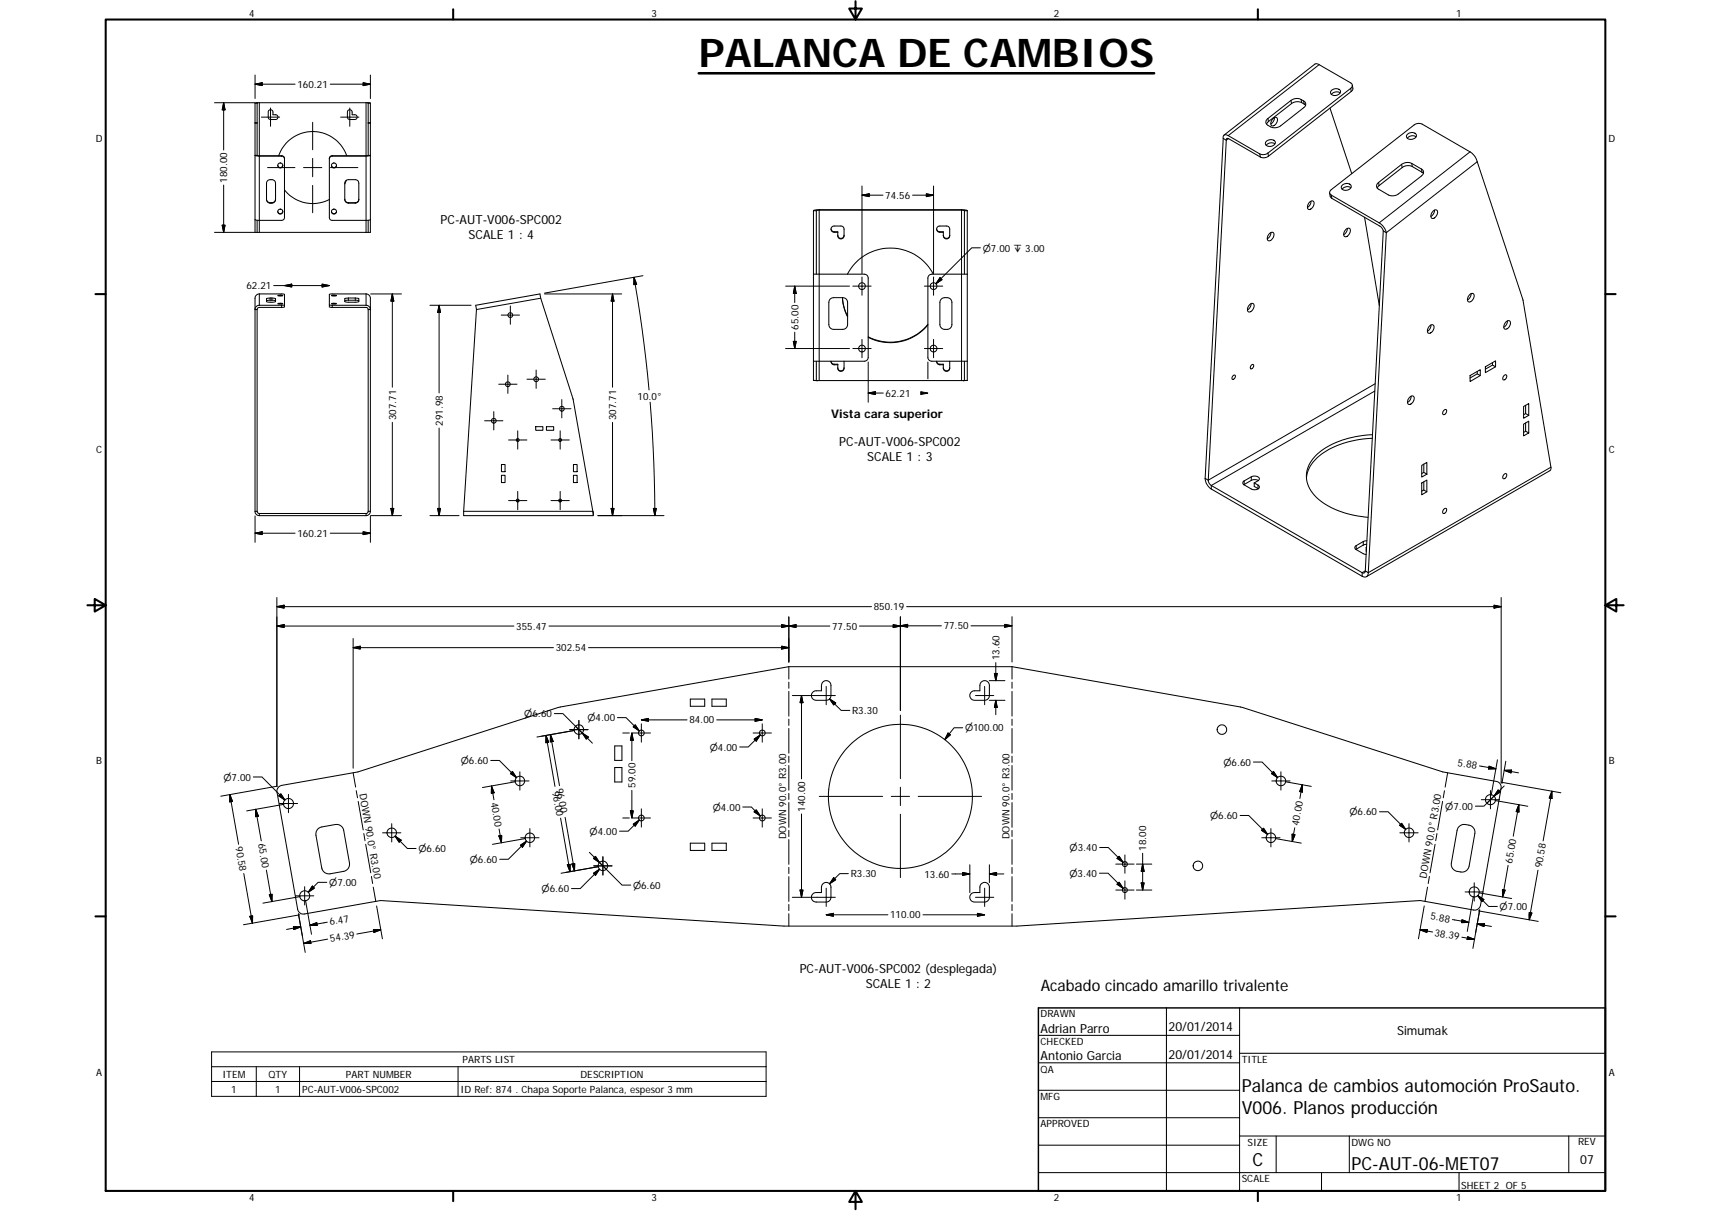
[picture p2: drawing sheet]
<svg xmlns="http://www.w3.org/2000/svg" width="594mm" height="420mm" viewBox="0 0 594 420" stroke-linecap="round" stroke-linejoin="round" font-family="sans-serif">
<g fill="none" stroke="#000" stroke-width=".36">
<path d="M88.6 35.8h.7M88.6 35.8v44.8h.7M89.3 35.8v18.1M89.5 35.6h38.1M89.5 35.6l-.9 .2M89.5 35.6l-.2 .2M93.3 38.3a.83 .83 0 0 1 1-.2 .83 .83 0 0 1 .5 .8v.9h.9a.83 .83 0 0 1 .8 .8 .83 .83 0 0 1-.8 .9l-2.4-.3-.2-.6zM120.9 38.3a.82 .82 0 0 1 .9-.2 .82 .82 0 0 1 .5 .8v.9h.9a.83 .83 0 0 1 .8 .8 .83 .83 0 0 1-.8 .9l-2.3-.3-.3-.6v-1.9zM127.6 35.6l1 .2M127.6 35.6l.2 .2M127.8 35.8h.8M127.8 35.8v18.1"/>
<path d="M128.6 35.8v44.8h-.8M453.3 36.5l-.5-.4a3.6 3.6 0 0 0-3.5-.6l-8.9 6.7-.6 .9M461.8 37.5l7.5 22.8M462.4 31.3a1.78 1.78 0 0 1 3 .7 1.92 1.92 0 0 1-1.6 1.1 1.92 1.92 0 0 1-1.8-.9zM465.3 32.3a2.23 2.23 0 0 0-3 .5M469.5 29.5l.2 1.3-.3 .8-29 22.6a2.73 2.73 0 0 1-2.8 .3l-11-6.3a.5 .5 0 0 0-.6-.2 .5 .5 0 0 0-.2 .6M89.3 53.9h-.7l1.1 .3h8.3l.6 .3 .2 .6M89.3 53.9l8.5 .1a.97 .97 0 0 1 1 1.1M96.4 57.3a.88 .88 0 0 0 .9 .8 .88 .88 0 0 0 .9-.8M96.7 54a12.5 12.5 0 0 1 11.9-8.4 12.5 12.5 0 0 1 11.8 8.4M98.8 55.1v20.4l-.2 .6-.8 .4h-8.1l-1.1-.3M114.4 55.1v20.4l.1 .6 .9 .4h12l1.2-.3"/>
<path d="M114.7 54.2l.7-.2 13.2-.1-1.2 .3h-12l-.7 .2-.3 .7zM115.1 57.3a.87 .87 0 0 0 .9 .8 .87 .87 0 0 0 .8-.8M424.7 48l-6.3 118M424.7 48l1.1 .6M425 46.9l31.7-24.7 1.1 .1 11.2 6.4a1.08 1.08 0 0 1 0 1.9l-28.8 22.5a2.85 2.85 0 0 1-2.8 .3l-10.9-6.3a1 1 0 0 0-1.3-.3 1 1 0 0 0-.5 1.2M425.8 48.6l-6.3 118M439.7 49a1.78 1.78 0 0 1 3.1 .6 1.94 1.94 0 0 1-3.5 .2zM440 41.3l8.2-6.5a3.4 3.4 0 0 1 3.6-.3l.8 .5a1.3 1.3 0 0 1 .8 1.2 1.3 1.3 0 0 1-.8 1.2l-8.2 6.4a3.5 3.5 0 0 1-3.3 .2l-.8-.5a1.3 1.3 0 0 1-.3-2.2zM441.8 41.3a.93 .93 0 0 1 1.4-.6 .93 .93 0 0 1 .3 1.4 1.41 1.41 0 0 1-2.2 1.3 2.22 2.22 0 0 1 .5-2.1zM442.5 40.8l-.3 1.3-.9 .9M442.7 49.9a2.34 2.34 0 0 0-3.1 .5M488.7 46.6a1.79 1.79 0 0 1 3.1 .6 1.94 1.94 0 0 1-1.7 1.2 1.94 1.94 0 0 1-1.8-1z"/>
<path d="M491.7 47.5a2.21 2.21 0 0 0-3.1 .5M89.3 76.4v4.2M92.9 62.7a1.64 1.64 0 0 1 2.8 .9v5.6a1.6 1.6 0 0 1-1.6 1.3 1.6 1.6 0 0 1-1.6-1.3v-5.6zM95.7 69.1a1.6 1.6 0 0 1-1.6 1.3 1.6 1.6 0 0 1-1.6-1.3M96.4 73.3a.88 .88 0 0 0 .9 .8 .88 .88 0 0 0 .9-.8M98.8 65.9a12.5 12.5 0 0 0 15.6 3.3M115.1 73.3a.87 .87 0 0 0 .9 .8 .87 .87 0 0 0 .8-.8M119.7 69.1a1.26 1.26 0 0 0 1.3 1.2h2.4a1.23 1.23 0 0 0 1.2-1.2M120.1 62.7l.6-.3 2.7-.1a1.19 1.19 0 0 1 1.2 1.3v5.6a1.23 1.23 0 0 1-1.2 1.3h-2.4a1.26 1.26 0 0 1-1.3-1.3v-5.6zM120.3 62.5l-.6 1.3M127.8 76.4v4.2M282.4 73.1l2-.4h49.5l1.9 .4"/>
<path d="M282.4 73.1v58.9h1M282.4 73.1h1M283.4 73.1l1-.2h49.7l.7 .2M283.4 73.1v22M288.5 79.4l.7 .9 1.7 .1v1.4a1.09 1.09 0 0 0 1.1 1.1 1.09 1.09 0 0 0 1.1-1.1l-.1-2.6-.3-.6-3.1-.2a1.08 1.08 0 0 0-1.1 1.1 1.08 1.08 0 0 0 1.1 1.1h1.3M325.2 79.4l.7 .9 1.6 .1v1.4a1.11 1.11 0 0 0 1.1 1.1 1.11 1.11 0 0 0 1.1-1.1v-2.6l-.4-.6-3-.2a1.08 1.08 0 0 0-1.1 1.1 1.08 1.08 0 0 0 1.1 1.1h1.2M334.8 73.1v22M334.8 73.1h1M335.8 73.1v58.9h-1M454.8 70.1a.88 .88 0 0 1 1.2-.3 .88 .88 0 0 1 .2 1.3 1.39 1.39 0 0 1-2.2 1.3 2.2 2.2 0 0 1 .8-2.3zM455.2 69.8l-.3 1.3-.9 .9M461.7 67l.5 1.7 17.1 9.8 1 1.6"/>
<path d="M466.1 64.2a1.78 1.78 0 0 1 3.1 .7 1.93 1.93 0 0 1-1.7 1.1 1.93 1.93 0 0 1-1.8-.9zM467.4 79.5a.88 .88 0 0 1 1.3-.2 .88 .88 0 0 1 .1 1.3 1.35 1.35 0 0 1-.7 1.3 1.35 1.35 0 0 1-1.4-.1 2.13 2.13 0 0 1 .7-2.3zM467.8 79.2l-.3 1.3-1 .9M469 65.2a2.18 2.18 0 0 0-3 .5M473.8 75.4l5.1 30.6M478.4 63.5l8.5-6.6a3.4 3.4 0 0 1 3.3-.2l3.3 2a1.32 1.32 0 0 1 .8 1.1 1.32 1.32 0 0 1-.7 1.2l-8.3 6.5a3.4 3.4 0 0 1-3.2 .1l-3.4-1.9a1.29 1.29 0 0 1-.3-2.2zM494.2 60.2l-3.8-2.4-.9-.3a3.4 3.4 0 0 0-2.7 .6l-8 6.3-.6 .9M497.7 73.2a.88 .88 0 0 1 1.2-.2 .88 .88 0 0 1 .1 1.3 1.6 1.6 0 0 1-2 1.3 2.06 2.06 0 0 1 .7-2.4zM498.1 72.9l-.2 1-1.1 1.2M89.3 80.6h38.5M282.4 95.1h17.7a1.37 1.37 0 0 1 1.3 1.4v27.5a1.34 1.34 0 0 1-1.3 1.3h-17.7M290.9 81.6a1.09 1.09 0 0 0 1.1 1.1 1.09 1.09 0 0 0 1.1-1.1"/>
<path d="M294.2 95.1a16.8 16.8 0 0 1 29.9 0M327.5 81.6a1.11 1.11 0 0 0 1.1 1.1 1.11 1.11 0 0 0 1.1-1.1M335.8 95.1h-12.3a1.37 1.37 0 0 0-1.3 1.4v27.5a1.34 1.34 0 0 0 1.3 1.3h12.3M440.6 81.2a.92 .92 0 0 1 1.4-.6 .92 .92 0 0 1 .2 1.4 1.39 1.39 0 0 1-2.1 1.2 2.15 2.15 0 0 1 .5-2zM441.3 80.7l-.4 1.2-.9 1M480.3 80.1l-6.3 118M480.3 80.1l1 .6M481.3 80.7l-.6-1.6-1.6-1.6-16.8-9.8a1.06 1.06 0 0 1-.7-.9 1.06 1.06 0 0 1 .6-1l28.8-22.4a2.82 2.82 0 0 1 2.8-.3l16.9 9.8 1.1 1 .9 1.6 16.1 48.5 9.7 58.5-.3 .8-63.7 36.8M481.3 80.7l-6.2 118M89 106.4l1-.5 8.8-.2v.8l-.4 .1-8.4 .1-.5 .2-.2 .5h-.7zM89.3 107.4v70M92.5 104.4l1-.2 2.2 .2"/>
<path d="M92.6 103.6l2.9-.1 .2 .1v1l-1 .3-2.1-.2zM96.5 102.5l1.7 .1-1.1 .1zM96.5 105.3l1.7 .1zM98.8 105.7v-3.6l-8.8-.1a1.48 1.48 0 0 0-1.4 1.5v73.9M114.4 105.7l12.7 .2a1.56 1.56 0 0 1 1.5 1.5h-.8l-.2-.5-.5-.2-12.4-.1-.3-.1zM114.4 105.7v-3.5l.1-.2h12.6a1.56 1.56 0 0 1 1.5 1.5v73.9M115.1 105.4h1.7zM115.1 102.5l1.7 .1-1.1 .1zM119.7 103.6l4.7-.1 .2 1.1-1 .3-3.8-.2zM124.6 104.4l-3.6-.2-1.3 .2M127.8 107.4v70M288.2 103.9l1.2-.6h3.2a1.65 1.65 0 0 1 1.7 1.6v7.7a1.68 1.68 0 0 1-1.7 1.7h-3.2a1.69 1.69 0 0 1-1.6-1.7v-7.7z"/>
<path d="M294.3 109.7l-1.1-2.6-.7-3.8 .7 3.9 1.1 2.7M322.2 112.7a16.8 16.8 0 0 1-20.8 4.4M322.2 112.5a16.8 16.8 0 0 1-20.8 4.4M327 103.7a2.87 2.87 0 0 1 2.9 0l.6 1.2v7.7a1.88 1.88 0 0 1-2.5 1.7 1.72 1.72 0 0 1-1.7-1.7v-7.7zM434 105.6a.88 .88 0 0 1 1.2-.2 .88 .88 0 0 1 .1 1.3 1.4 1.4 0 0 1-2.1 1.2 2.17 2.17 0 0 1 .8-2.3zM434.4 105.3l-.2 1.1-1.1 1.1M496.2 113.3a.93 .93 0 0 1 1.3-.6 .93 .93 0 0 1 .3 1.4 1.39 1.39 0 0 1-2.1 1.2 2.2 2.2 0 0 1 .5-2zM496.8 112.8l-.3 1.2-.9 .9M510.2 102.4a.92 .92 0 0 1 1.3-.6 .92 .92 0 0 1 .3 1.4 1.4 1.4 0 0 1-2.2 1.3 2.15 2.15 0 0 1 .6-2.1zM510.8 101.9l-.2 1-1.1 1.2M522.7 111.8a.97 .97 0 0 1 1.5-.4 .97 .97 0 0 1 0 1.6 1.3 1.3 0 0 1-2 .9 2.24 2.24 0 0 1 .5-2.1zM523.4 111.3l-.3 1.3-1 .9"/>
<path d="M283 132l.8 .1M283.4 132l.4 .1M283.4 125.3v6.7M283.8 132.1h50.8M288.5 125.3a1.13 1.13 0 0 0 1.1 1.3h1.3M290.9 127.6a1.09 1.09 0 0 0 1.1 1.1 1.09 1.09 0 0 0 1.1-1.1M293.1 125.3v2.5a1.09 1.09 0 0 1-1.1 1 1.09 1.09 0 0 1-1.1-1v-1.4l-1.7-.1-.7-.9M325.2 125.3a1.09 1.09 0 0 0 1.1 1.3h1.2M327.5 127.6a1.11 1.11 0 0 0 1.1 1.1 1.11 1.11 0 0 0 1.1-1.1M329.7 125.3v2.5a1.11 1.11 0 0 1-1.1 1 1.11 1.11 0 0 1-1.1-1v-1.4l-1.6-.1-.7-.9M334.6 132.1h.1M334.8 132l-.2 .1"/>
<path d="M334.8 125.3v6.7M335.3 132l-.7 .1M428.2 130.3a.51 .51 0 0 1 .8 .1 .51 .51 0 0 1-.2 .7 .57 .57 0 0 1-.9 .5 .57 .57 0 0 1 0-1zM434.5 126.6a.52 .52 0 0 1 .9 .1 .52 .52 0 0 1-.3 .8 .56 .56 0 0 1-.8 .4 .56 .56 0 0 1 0-.9zM489.3 138a.92 .92 0 0 1 1.3-.6 .92 .92 0 0 1 .3 1.4 1.4 1.4 0 0 1-2.1 1.2 2.24 2.24 0 0 1 .5-2zM490 137.5l-.4 1.2-.9 .9M510.4 130.3l3.6-2v2l-3.6 2.1zM512.9 128.9v.8l-2.5 1.4M512.9 129.7l1.1 .6M515.7 127.3l3.6-2.1v2.1l-3.6 2zM518.2 126.7l1.1 .6M518.2 125.8v.9l-2.5 1.4"/>
<path d="M522.3 130.2a.55 .55 0 0 1 .8 0 .55 .55 0 0 1-.1 .8 .67 .67 0 0 1-.4 .8 .67 .67 0 0 1-.8-.4zM186 148h2.5v1.3h-2.5zM189.7 148h2.6v1.3h-2.6zM476.5 152.1a30.1 30.1 0 0 0-19.6 7.1 10.5 10.5 0 0 0-3.3 6.6M476.5 150.8a30.5 30.5 0 0 0-19.7 7.3 9.5 9.5 0 0 0 .5 14.7 30.2 30.2 0 0 0 17.7 6.7M501.3 142.4a.59 .59 0 0 1 .9-.3 .59 .59 0 0 1 0 1 .67 .67 0 0 1-.5 .7 .67 .67 0 0 1-.8-.3zM529 141l1.8-1v4.1l-1.8 1zM529 147.2l1.8-1.1v4.1l-1.8 1zM529.7 149.6l1.1 .6M529.7 143.5l1.1 .6M529.7 146.7v2.9l-.7 .4M529.7 140.6v2.9l-.7 .4"/>
<path d="M88.6 177.4h.7M89.3 177.4l.2 .5 .5 .3h37.1l.5-.3 .2-.5M127.8 177.4h.8M128.6 177.4a1.52 1.52 0 0 1-1.5 1.5h-37.1a1.45 1.45 0 0 1-1.4-1.5M174.1 164.9h1.3v2.5h-1.3zM174.1 161.2h1.3v2.5h-1.3zM199.1 161.2h1.3v2.5h-1.3zM199.1 164.9h1.3v2.5h-1.3zM205.8 177.4l.2 1.1M205.8 177.4l-6.8-38.8-11.3-35.1-.2-1.5-22.3 3.9 .2 1.5-4.4 71.5h45v-.4M418.4 166l1.1 .6M418.4 166l.7 2.1 1.5 1.6 52.4 30.2a1.3 1.3 0 0 0 1.5 .2 1.3 1.3 0 0 0 .6-1.4"/>
<path d="M419.5 166.6l.2 .8 .7 .9 52.6 30.4a.67 .67 0 0 0 .7 .1 .67 .67 0 0 0 .3-.7M431.8 167l3.4-1.8a1.27 1.27 0 0 1 1.4 0 1.27 1.27 0 0 1 .5 1.3l-1.6 1.1 1.3 .7a.86 .86 0 0 1 .4 1.1 .86 .86 0 0 1-1.1 .5l-1.4-.1-2.7-1.6a.72 .72 0 0 1-.2-1.2zM435.5 167.6v1.2l1.4 .8M436.9 166.7l-.8-.3-1.2 .1-3 1.6M493.6 167.6l1.8-1v4l-1.8 1.1zM493.6 161.5l1.8-1.1v4.1l-1.8 1zM494.4 170l1 .6M494.4 163.9l1 .6M494.4 167.2v2.8l-.8 .4M494.4 161v2.9l-.8 .4M501.3 176.7a.59 .59 0 0 1 .9-.3 .59 .59 0 0 1 0 1 .67 .67 0 0 1-.5 .7 .67 .67 0 0 1-.8-.3zM522.3 164.5a.55 .55 0 0 1 .8 0 .55 .55 0 0 1-.1 .8 .67 .67 0 0 1-.4 .8 .67 .67 0 0 1-.8-.4z"/>
<path d="M474 198.1l1.1 .6M474.4 191.2h.1M474.4 190v1.2M474.4 190v.1M474.5 189.9l-.1 .1M474.5 188.8l-1.2 .3-2.5 1.5M474.6 187.6l-1 .2-2.7 1.5a.73 .73 0 0 0-.5 .7 .73 .73 0 0 0 .5 .7l2.7 1.5 .7 .2M285.7 236.7a1.64 1.64 0 0 1 1.8-.5 1.64 1.64 0 0 1 1 1.6v3.5a1.65 1.65 0 0 1-1.6 1.7h-3.5a1.65 1.65 0 0 1-1.7-1.7 1.65 1.65 0 0 1 1.7-1.6h1.8v-1.9zM340.7 236.7a1.64 1.64 0 0 1 1.8-.5 1.64 1.64 0 0 1 1 1.6v3.5a1.69 1.69 0 0 1-1.6 1.7h-3.5a1.65 1.65 0 0 1-1.7-1.7 1.65 1.65 0 0 1 1.7-1.6h1.8l.1-2.2zM213.4 258.8h2.5v5h-2.5zM239.7 242.5h5v2.5h-5zM247.2 242.5h5v2.5h-5z"/>
<path d="M96.9 272.9l.9-.4 26.5-4.7 69.6-22.4 80-14.1h77.5l80 14.1 69.6 22.4 18.6 3.3a1.97 1.97 0 0 1 1.6 2.4l-7.2 40.6a2.09 2.09 0 0 1-2.3 1.6l-18.6-3.3-140 8.9h-80.9l-140.1-8.9-26.4 4.7a1.99 1.99 0 0 1-2.3-1.6l-7.2-40.7 .1-1zM213.4 266.3h2.5v5h-2.5zM110.5 287.5l.9-.5 5-.9a2.53 2.53 0 0 1 2.9 2l2 11.3a2.53 2.53 0 0 1-2 2.9l-4.7 .9a2.53 2.53 0 0 1-2.9-2.1l-2-11.3 .1-1.4zM239.7 292.5h5v2.6h-5zM247.2 292.5h5v2.6h-5zM506.6 286.8l1.5-.8 1.9 .3a2.52 2.52 0 0 1 2.1 2.9l-2 11.3a2.49 2.49 0 0 1-2.9 2l-1.2-.2a2.48 2.48 0 0 1-2.1-2.9l2-11.3zM282.3 310.1l.8-.4h2.1v-1.9a1.65 1.65 0 0 1 1.7-1.7 1.65 1.65 0 0 1 1.6 1.7v3.5a1.68 1.68 0 0 1-1.6 1.7h-3.5a1.65 1.65 0 0 1-1.6-1.1 1.65 1.65 0 0 1 .5-1.8zM337.3 310.1l.8-.4h2.1v-1.9a1.65 1.65 0 0 1 1.7-1.7 1.65 1.65 0 0 1 1.6 1.7v3.5a1.72 1.72 0 0 1-1.6 1.7h-3.5a1.66 1.66 0 0 1-1.6-1.1 1.66 1.66 0 0 1 .5-1.8zM360.5 359.2h69.9M405 349.7v63.5M430.4 349.7v63.5M360.5 368.7h69.9"/>
<path d="M360.5 378.3h69.9M430.4 365.4h127M360.5 387.8h69.9M360.5 397.3h69.9M430.4 394.1h127M443.1 394.1v12.7M468.5 394.1v12.7M544.7 394.1v12.7M360.5 406.8h196.9M458.8 406.8v6.4M506.6 406.8v6.4"/>
<circle cx="97.3" cy="57.4" r=".87"/>
<circle cx="115.9" cy="57.4" r=".88"/>
<circle cx="97.3" cy="73.4" r=".87"/>
<circle cx="115.9" cy="73.4" r=".88"/>
<circle cx="299.3" cy="99.3" r="1.16"/>
<circle cx="324.1" cy="99.3" r="1.17"/>
<circle cx="177.2" cy="109.3" r=".81"/>
<circle cx="176.3" cy="133.3" r=".83"/>
<circle cx="186.2" cy="131.6" r=".83"/>
<circle cx="299.3" cy="120.9" r="1.16"/>
<circle cx="324.1" cy="120.9" r="1.17"/>
<circle cx="171.5" cy="146" r=".82"/>
<circle cx="179.8" cy="152.7" r=".5"/>
<circle cx="194.5" cy="152.7" r=".5"/>
<circle cx="195.1" cy="141.8" r=".83"/>
<circle cx="179.8" cy="173.7" r=".5"/>
<circle cx="194.5" cy="173.7" r=".5"/>
<circle cx="201" cy="253.1" r="1.66"/>
<circle cx="222.7" cy="254.3" r=".99"/>
<circle cx="264.7" cy="254.3" r=".99"/>
<circle cx="424.3" cy="253.1" r="1.66"/>
<circle cx="100.2" cy="278.8" r="1.75"/>
<circle cx="180.5" cy="271" r="1.65"/>
<circle cx="312.6" cy="276.3" r="25"/>
<circle cx="444.7" cy="271" r="1.65"/>
<circle cx="517.5" cy="277.5" r="1.75"/>
<circle cx="136" cy="288.9" r="1.66"/>
<circle cx="184" cy="290.7" r="1.66"/>
<circle cx="222.7" cy="283.8" r="1"/>
<circle cx="264.7" cy="283.8" r="1"/>
<circle cx="390.6" cy="299.8" r=".85"/>
<circle cx="441.3" cy="290.7" r="1.65"/>
<circle cx="489.2" cy="288.9" r="1.66"/>
<circle cx="105.8" cy="310.8" r="1.75"/>
<circle cx="209.3" cy="300.4" r="1.65"/>
<circle cx="390.6" cy="308.8" r=".86"/>
<circle cx="415.9" cy="300.4" r="1.66"/>
<circle cx="511.9" cy="309.5" r="1.75"/>
</g>
<g fill="none" stroke="#000" stroke-width=".35">
<path d="M74.5 35.6h13.9M77.7 35.6v16.4M77.7 35.6l.4 2.5h-1zM88.6 29.2l2.4-.5v1zM88.6 29.2h13.9M88.6 26v8.2M90 35.6v18.4M93.9 37.5v6.3M114.7 29.2h13.9M121.4 37.5v6.3M126.1 28.7l2.5 .5-2.5 .5zM127.1 35.6v18.4"/>
<path d="M128.6 26v8.2M448.2 34.8l.2 1.1M451.8 34.5l.1 1.1M452.6 35l.2 1.1M458 22.4l-31.5 24.7M469 30.6l.2 1.1M88.6 42.7h.7M88.6 42.6h.7M90 54.2v26.4M90.8 40.6h6.3M92.9 58.1h9.5M97.8 54v.2"/>
<path d="M105.4 58.1h6.3M108.6 42.4v9.6M108.6 55v6.3M114.7 58.1h9.5M115.4 54v.2M118.3 40.6h6.3M127.1 54.2v26.4M127.8 42.6h.8M127.8 42.7h.8M426.5 48.1l-.7 .5M437.4 53.4l.2 1.1M440.2 53.1l.2 1.1"/>
<path d="M440.2 41.1l.2 1.1M486.7 57l.1 1.1M490.2 56.7l.2 1.1M493.5 58.7l.2 1.1M510.4 52.7l-31.5 24.6M512.9 56.1l-31.6 24.6M77.1 78.1h1l-.4 2.5zM77.7 64.2v16.4M93.8 70.3v.2M94.4 70.3v.2M108.6 64.3v9.5M121 70.3v.2"/>
<path d="M123.4 70.3v.2M284.4 72.7v59.3M299.3 67.7l2.5-.5v1zM299.3 67.7h7.3M299.3 64.5v30.4M316.9 67.7h7.2M321.6 67.2l2.5 .5-2.5 .5zM324.1 64.5v30.4M333.9 72.7v59.3M462.3 67.7l.1 1.1M478.7 63.3l.1 1.1M74.5 80.6h13.9"/>
<path d="M95 99.1h19.4M98.8 99.1l2.5-.5v1zM111.8 98.6l2.6 .5-2.6 .5zM220.1 96.2l1 2.4-1 .2zM220.1 96.2a470.3 470.3 0 0 1 5.3 39.1M223.2 95.7l-34.1 6M272.8 99.3h22.2M275.9 99.3v5.7M275.9 99.3l.6 2.5h-1zM289.6 80.4v.2M296.1 99.3h6.4M299.3 96.1v6.3"/>
<path d="M321 99.3h6.3M324.1 96.1v6.3M326.3 80.4v.2M326.4 96.3l.7 .7-2.1 1.4zM340.4 86h-3l-12.4 12.4M90 102v3.9M93.8 103.4v.8M94.4 103.4v.8M97.8 105.9v.8M115.4 105.9v.8M121 103.4v.8M123.4 103.4v.8"/>
<path d="M127.1 102v3.9M128.7 102h10.7M136.2 102v32.3M136.2 102l.5 2.5h-1zM149.3 105.9h14.3M152.5 105.9l.4 2.5h-1zM152.5 105.9v30.4M174 109.3h6.4M177.2 106.2v6.3M187.7 103.5l-22.3 3.9M189.1 102h26.8M212.7 102v32.3"/>
<path d="M212.7 102l.5 2.5h-1zM275.5 118.4h1l-.6 2.5zM275.9 115.3v5.6M299.3 117.8v6.3M324.1 117.8v6.3M173.2 133.3h6.3M176.3 130.1v6.4M183 131.6h6.3M186.2 128.4v6.3M195.1 138.6v6.4M225.7 139.5a485.7 485.7 0 0 1 1.7 39.4M272.8 120.9h22.2"/>
<path d="M282.4 132h1M289.6 126.4v.2M296.1 120.9h6.4M301.4 125.6v14M301.4 136.4l2.5-.5v1zM301.4 136.4h5.3M321 120.9h6.3M322.2 125.6v5.8M326.3 126.4v.2M334.8 132h1M477.3 135.7l-56.7 32.7v1.3M477.5 133.1l-58 33.5"/>
<path d="M136.2 146.5v32.4M152.5 148.5v30.4M168.3 146h6.3M171.4 142.8v6.4M176.6 152.7h6.3M179.8 149.5v6.3M191.3 152.7h6.4M191.9 141.8h6.3M194.5 149.5v6.3M212.7 146.5v32.4M88.6 179v9.2M90 178.2v.7"/>
<path d="M127.1 178.2v.7M128.6 179v9.2M128.7 178.9h10.7M135.7 176.4h1l-.5 2.5zM149.3 178.9h10.1M151.9 176.4h1l-.4 2.5zM161 177.4h44.8M176.6 173.7h6.3M179.8 170.5v6.3M191.3 173.7h6.4M194.5 170.5v6.3M207.6 178.9h22.9"/>
<path d="M212.2 176.4h1l-.5 2.5zM226.9 176.4h1l-.5 2.5zM432 166.9v1.2M434.5 165.4v1.3M436.8 168.3v1.2M538.5 162.1l-63.4 36.6M88.6 185l2.4-.5v1zM88.6 185h13.9M114.7 185h13.9M126.1 184.5l2.5 .5-2.5 .5zM470.9 189.3v1.3M473.3 187.9v1.2"/>
<path d="M474 198.1l-1 .6v1.2M96.1 210.5l2.6-.5v1zM96.1 217.2l2.6-.5v1zM96.1 210.5h206.5M96.1 217.2h82.3M96.1 207.3v65.6M271.4 216.7l2.5 .5-2.5 .5zM273.9 217.2l2.5-.5v1zM273.9 214v15.7M288.1 217.2h-97.5M298.4 217.2h14.2M310.1 216.7l2.5 .5-2.5 .5z"/>
<path d="M312.6 217.1l2.5-.5v1zM312.6 217.1h14.3M312.6 214v32.5M314.8 210.5h206.4M337.1 217.1h14.3M348.9 216.6l2.5 .5-2.5 .5zM351.4 214v15.7M518.7 210l2.5 .5-2.5 .5zM521.2 207.3v64.2M122.6 221.5v45M122.6 224.7l2.5-.5v1zM122.6 224.7h69.5"/>
<path d="M204.3 224.7h69.6M271.4 224.2l2.5 .5-2.5 .5zM273.9 231.3v4.3M273.9 236.7v2.1M273.9 239.9v8.6M286.9 238.1v6.4M341.9 238.1v6.4M343.5 236.2h5.4M345.3 233.7h1l-.5 2.5zM345.8 229.9v6.3M351.4 231.3v4.3M351.4 236.7v2.1"/>
<path d="M351.4 239.9v8.6M189.6 255.2l3.1 17.7M189.6 255.2l.9 2.3-1 .2zM191.1 254.9l3.2 17.7M191.1 254.9l1 2.3-1 .2zM192.5 247.6h2.9l6.8 6.7M199.4 253.4l-13 2.3M199.8 252l2.4 2.3M201 250v6.3M202.2 254.3l3.5 3.6M202.2 254.3l2.1 1.4-.7 .7zM204.2 253.2h-6.4"/>
<path d="M214.4 249h3l4.6 4.6M216.2 254.3h2.3M219.4 254.3v9.6M219.4 254.3l.5 2.5h-1zM219.5 254.3h6.4M220.5 251.5l1.5 2.1-2.1-1.4zM222.7 249.8l2.5-.5v1zM222.7 249.8h15.8M222.7 251.1v6.4M248.8 249.8h15.9M261.5 254.3h6.3M261.8 256.4l2.2-1.4-1.4 2.1z"/>
<path d="M262.2 249.3l2.5 .5-2.5 .5zM264 255l-4.2 4.2h-3M264.7 251.1v6.4M273.9 249.5v2.2M273.9 252.8v8.5M275.1 241.3h14.9M278.3 241.3v28.9M278.3 241.3l.5 2.5h-1zM288 242.5l4.1 4h3M288 242.5l2.2 1.4-.7 .7zM312.6 248.1v22.1M329.2 254.3l.8 .7-2 1.6z"/>
<path d="M334.3 252.5h-3l-3.3 4.1M338.7 241.3h6.4M343.5 243h5.4M345.8 243v5M345.8 243l.5 2.4h-1zM351.4 249.5v2.2M351.4 252.8v8.5M79.8 275.7l3 17.2M79.8 275.7l.9 2.4-1 .1zM88 269.6h3l7.9 8M96.2 272.8l-19.5 3.4M97 278.8h6.3"/>
<path d="M97.5 275.4l1.4 2.2-2.1-1.5zM98.6 279.1l-12.9 2.2M100.2 275.6v6.4M122.6 268.1l.9 5M123.7 274.3l.4 2.5M124.4 278l1.7 10M170.4 263.8h3l5.9 6M170.7 272.7l.8 4.8M170.7 272.7l.9 2.4-1 .2zM177.3 271h6.4M177.9 267.7l1.4 2.1-2.1-1.4zM178.9 271.2l-11.4 2"/>
<path d="M180.5 267.8v6.3M219.4 274.2v9.6M257.9 280h3l3.1 3.1M273.9 262.4v2.1M273.9 265.6v8.6M273.9 275.3v2.1M273.9 278.4v8.6M284.5 276.3h21.9M309.4 276.3h6.4M312.6 273.1v6.4M318.8 276.3h22M351.4 262.4v2.1"/>
<path d="M351.4 265.6v8.6M351.4 275.3v2.1M351.4 278.4v8.6M435.2 264.4h3l5.4 5.4M441.6 271h6.3M442.2 267.7l1.4 2.1-2.1-1.4zM444.7 267.8v6.3M446.3 271.2l9 1.6M452.2 272.3l-.9 4.8M452.2 272.3v2.5l-1-.2zM500.9 278l-1.7 10M501.5 274.3l-.4 2.5"/>
<path d="M502.6 268.1l-.8 5M513.7 265.7l5.7 1M514.3 277.5h6.4M517 265.8l2.4 .9-2.6 .1zM517.5 274.3v6.3M518.7 276.2l-3.4 3.5h-3M519.1 277.7l11.4 2M519.9 263.6l-2.1 12.3M520.2 274.1l.7 .7-2.2 1.4zM521.2 271.4l20.8 3.7M522.3 272.7l-6 6M522.3 267.3l2.5-.1-.1 1z"/>
<path d="M522.3 267.3l4.9 .8M522.8 264.1l-1.3 7.8M527.4 279.2l-2 10.9M527.4 279.2v2.5l-1-.1zM538.8 274.5l.1 2.6-1-.2zM538.8 274.5l-3 17.3M88.8 280.8l1.9 10.9M88.8 280.8l.9 2.4-1 .2zM126.3 289.2l.4 2.5M127 292.9l1.7 9.9M132.8 288.9h6.4M136 285.8v6.3"/>
<path d="M137.2 290.1l2.1 1.4-.7 .7zM137.2 290.1l4.3 4.3h3M173.2 290l1-.1-.1 2.5zM173.3 287.6l.8 4.8M180.7 293.2l2.1-1.4-1.4 2.1zM180.8 290.7h6.3M182.4 290.9l-11.4 2M182.8 291.8l-6.3 6.3h-3M184 287.5v6.3M194.6 283.9l3.3 18.5M196.2 283.6l3.3 18.6M198.6 299.8l1-.2-.1 2.6z"/>
<path d="M204.6 295.7l3.5 3.6M206.7 297.1l1.4 2.2-2-1.5zM208.1 299.3l7.9 7.8h3M208.1 299.3l2.4 2.3M209.3 297.2v6.4M216.2 283.8h2.3M218.9 281.3h1l-.5 2.5zM219.5 283.8h6.4M219.9 285.9l2.1-1.4-1.5 2.1zM222 284.5l-3.9 3.9h-3M222.7 280.6v6.4M261.5 283.8h6.3"/>
<path d="M261.8 281.7l.8-.7 1.4 2.1zM264.7 280.6v6.4M273.9 288.1v2.1M273.9 291.3v8.6M278.3 282.4v28.9M312.6 282.5v22M351.4 288.1v2.1M351.4 291.3v8.6M381.8 294h3l5.2 5.2M387.4 299.8h6.4M388.6 297.1l1.4 2.1-2.1-1.4zM390.6 296.6v6.4"/>
<path d="M394.6 299.8h5.3M396.7 296v12.8M396.7 299.8l.5 2.5h-1zM430.6 282.9h3l6.5 6.6M438.1 290.7h6.4M438.7 287.4l1.4 2.1-2.1-1.4zM441.3 287.5v6.3M442.8 290.9l9 1.6M448.6 289.4l1 .2-.9 2.4zM449.6 287.2l-.9 4.8M479 281.6h3l6.1 6.2M486 288.9h6.4"/>
<path d="M486.7 285.6l1.4 2.2-2.1-1.5zM489.2 285.8v6.3M498.3 292.9l-1.8 9.9M498.9 289.2l-.4 2.5M84.6 303.1l3.1 17.2M86.7 317.9l1-.1v2.5zM92.5 301.9l1.9 10.9M93.5 310.4l1-.1-.1 2.5zM102.6 310.8h6.4M103.6 317.1l2.4 13.4M104.1 317.4l-19.6 3.4M104.2 311.1l-12.9 2.3"/>
<path d="M105.8 307.6v6.4M106.1 312.4l2.1 11.7M108.5 307.4l.6 .7-2.1 1.5zM113.5 306.1h-3.1l-3.4 3.5M113.6 320l-6 1M129 304.1l.4 2.4M129.6 307.8l.9 4.9M130.8 314.3l2 11.4M197 300l1-.1-.1 2.5zM206.1 303l2-1.4-1.4 2.1zM206.2 300.4h6.3M207.7 300.7l-12.9 2.3"/>
<path d="M208.1 301.6l-6.6 6.7h-3.1M273.9 300.9v2.2M273.9 304.2v8.5M273.9 313.8v2.1M273.9 317v4.3M275.1 311.3h14.9M277.8 308.8h1l-.5 2.5zM286.9 317.4l2.5-.5v1zM286.9 317.4h21.4M286.9 308.1v6.4M289.5 304.5l.7 .7-2.2 1.4zM294.6 303.1h-3l-3.6 3.5"/>
<path d="M320.5 317.4h21.4M334.2 302.7l2.5 .5-2.5 .5zM336.7 303.2h-6.3M336.7 300v9.7M338.7 311.3h6.4M339.4 316.9l2.5 .5-2.5 .5zM341.9 308.1v6.4M343.5 303.2h5M343.5 300v6.2M343.5 303.2l2.5-.5v1zM351.4 300.9v2.2M351.4 304.2v8.5"/>
<path d="M351.4 313.8v2.1M351.4 317v4.3M381.7 303h3l5.3 5.2M387.4 308.8h6.4M387.9 306.8l.7-.7 1.4 2.1zM390.6 305.6v6.4M394.6 308.8h5.3M396.2 306.3h1l-.5 2.5zM494.5 314.3l-2 11.4M495.7 307.8l-.9 4.9M496.3 304.1l-.4 2.4M504.3 319l5.7 1"/>
<path d="M507.6 319.1l2.4 .9-2.6 .1zM508.7 309.5h6.3M511.6 311l-2.1 12.2M511.9 306.3v6.3M513.1 310.7l3.8 3.8h3M513.1 310.7l2.1 1.4-.7 .7zM513.3 316l20.8 3.7M513.4 309.8l11.4 1.9M513.8 315.7l-2.4 13.4M521.7 308.7l.9 .1-.9 2.4zM523.6 300.2l-1.9 11M530.9 317.1l.1 2"/>
<path d="M531.1 316.6l.8 .2-.9 2.3M534 301.9l-3 17.2M101.9 321.5l2.5 .1-2.4 .9zM104.4 321.6l-4.9 .9M105.4 327.3l2.4-.9 .2 1zM107.6 321l2.4-.9 .2 1zM113.8 325.8l-8.4 1.5M129.7 322.5l2.5 .1-2.3 .9zM132.2 322.6l-8.3 1.5M493 322.6l2.6-.1-.2 1zM493 322.6l4.4 .8M507.6 325.2l4.4 .7"/>
<path d="M509.6 325l2.4 .9-2.6 .1zM512.9 320.5h2.5l-.1 1zM512.9 320.5l4.9 .9M73.5 365h192.5v15.4h-192.5zM73.5 370.1h192.5M73.5 375.2h192.5M89 370.1v10.3M104 370.1v10.3M159 370.1v10.3"/>
</g>
<g fill="none" stroke="#000" stroke-width=".71">
<path d="M36.7 6.8h520.7v406.4h-520.7zM157.3 3.2v3.6M297 .4v6.4l-2.2-3.8h4.5l-2.3 3.8M436.7 3.2v3.6M33.1 102h3.6M557.4 102h3.6M30.3 210h6.4l-3.8-2.2v4.4l3.8-2.2M557.4 210l3.8 2.2v-4.4l-3.8 2.2h6.3M33.1 317.9h3.6M557.4 317.9h3.6M157.3 413.2v3.6M297 413.2l2.3 3.8h-4.5l2.2-3.8v6.3"/>
<path d="M436.7 413.2v3.6"/>
</g>
<path d="M360.5 349.7h196.9v63.5h-196.9z" fill="none" stroke="#000" stroke-width=".51"/>
<path d="M242.6 25.4h158.1" fill="none" stroke="#000" stroke-width=".89"/>
<g fill="#000" stroke="#000" stroke-width=".35">
<path d="M77.7 35.6l.4 2.5h-1zM88.6 29.2l2.4-.5v1zM126.1 28.7l2.5 .5-2.5 .5zM77.1 78.1h1l-.4 2.5zM299.3 67.7l2.5-.5v1zM321.6 67.2l2.5 .5-2.5 .5zM98.8 99.1l2.5-.5v1zM111.8 98.6l2.6 .5-2.6 .5zM220.1 96.2l1 2.4-1 .2zM326.4 96.3l.7 .7-2.1 1.4zM136.2 102l.5 2.5h-1zM152.5 105.9l.4 2.5h-1z"/>
<path d="M212.7 102l.5 2.5h-1zM275.5 118.4h1l-.6 2.5zM275.9 99.3l.6 2.5h-1zM301.4 136.4l2.5-.5v1zM319.7 135.9l2.5 .5-2.5 .5zM135.7 176.4h1l-.5 2.5zM151.9 176.4h1l-.4 2.5zM212.2 176.4h1l-.5 2.5zM226.9 176.4h1l-.5 2.5zM88.6 185l2.4-.5v1zM126.1 184.5l2.5 .5-2.5 .5zM96.1 210.5l2.6-.5v1z"/>
<path d="M96.1 217.2l2.6-.5v1zM271.4 216.7l2.5 .5-2.5 .5zM273.9 217.2l2.5-.5v1zM310.1 216.7l2.5 .5-2.5 .5zM312.6 217.1l2.5-.5v1zM348.9 216.6l2.5 .5-2.5 .5zM518.7 210l2.5 .5-2.5 .5zM122.6 224.7l2.5-.5v1zM271.4 224.2l2.5 .5-2.5 .5zM345.3 233.7h1l-.5 2.5zM189.6 255.2l.9 2.3-1 .2zM191.1 254.9l1 2.3-1 .2z"/>
<path d="M202.2 254.3l2.1 1.4-.7 .7zM219.4 254.3l.5 2.5h-1zM220.5 251.5l1.5 2.1-2.1-1.4zM222.7 249.8l2.5-.5v1zM262.2 249.3l2.5 .5-2.5 .5zM261.8 256.4l2.2-1.4-1.4 2.1zM278.3 241.3l.5 2.5h-1zM288 242.5l2.2 1.4-.7 .7zM329.2 254.3l.8 .7-2 1.6zM345.8 243l.5 2.4h-1zM79.8 275.7l.9 2.4-1 .1zM97.5 275.4l1.4 2.2-2.1-1.5z"/>
<path d="M170.7 272.7l.9 2.4-1 .2zM177.9 267.7l1.4 2.1-2.1-1.4zM442.2 267.7l1.4 2.1-2.1-1.4zM452.2 272.3v2.5l-1-.2zM517 265.8l2.4 .9-2.6 .1zM520.2 274.1l.7 .7-2.2 1.4zM522.3 267.3l2.5-.1-.1 1zM538.8 274.5l.1 2.6-1-.2zM88.8 280.8l.9 2.4-1 .2zM137.2 290.1l2.1 1.4-.7 .7zM173.2 290l1-.1-.1 2.5zM180.7 293.2l2.1-1.4-1.4 2.1z"/>
<path d="M198.6 299.8l1-.2-.1 2.6zM206.7 297.1l1.4 2.2-2-1.5zM218.9 281.3h1l-.5 2.5zM219.9 285.9l2.1-1.4-1.5 2.1zM261.8 281.7l.8-.7 1.4 2.1zM388.6 297.1l1.4 2.1-2.1-1.4zM438.7 287.4l1.4 2.1-2.1-1.4zM448.6 289.4l1 .2-.9 2.4zM486.7 285.6l1.4 2.2-2.1-1.5zM527.4 279.2v2.5l-1-.1zM86.7 317.9l1-.1v2.5zM93.5 310.4l1-.1-.1 2.5z"/>
<path d="M108.5 307.4l.6 .7-2.1 1.5zM197 300l1-.1-.1 2.5zM206.1 303l2-1.4-1.4 2.1zM277.8 308.8h1l-.5 2.5zM286.9 317.4l2.5-.5v1zM289.5 304.5l.7 .7-2.2 1.4zM334.2 302.7l2.5 .5-2.5 .5zM339.4 316.9l2.5 .5-2.5 .5zM343.5 303.2l2.5-.5v1zM387.9 306.8l.7-.7 1.4 2.1zM396.2 306.3h1l-.5 2.5zM396.7 299.8l.5 2.5h-1z"/>
<path d="M513.1 310.7l2.1 1.4-.7 .7zM521.7 308.7l.9 .1-.9 2.4zM530.9 316.6l1 .2-.9 2.3zM101.9 321.5l2.5 .1-2.4 .9zM105.4 327.3l2.4-.9 .2 1zM107.6 321l2.4-.9 .2 1zM129.7 322.5l2.5 .1-2.3 .9zM493 322.6l2.6-.1-.2 1zM507.6 319.1l2.4 .9-2.6 .1zM509.6 325l2.4 .9-2.6 .1zM512.9 320.5h2.5l-.1 1z"/>
</g>
<text font-size="13.7" x="242.6" y="23.2">PALANCA DE CAMBIOS</text>
<g font-size="6.3">
<text x="431.1" y="379">Palanca de cambios automoción ProSauto.</text>
<text x="431.1" y="386.6">V006. Planos producción</text>
<text x="434.8" y="404.7">C</text>
<text x="469.2" y="406">PC-AUT-06-MET07</text>
</g>
<text font-size="5.5" x="361.4" y="344">Acabado cincado amarillo trivalente</text>
<g font-size="4.4">
<text x="153" y="77.9">PC-AUT-V006-SPC002</text>
<text x="162.7" y="83.1">SCALE 1 : 4</text>
<text x="291.4" y="154.8">PC-AUT-V006-SPC002</text>
<text x="301.1" y="160">SCALE 1 : 3</text>
<text x="277.7" y="337.7">PC-AUT-V006-SPC002 (desplegada)</text>
<text x="300.6" y="342.9">SCALE 1 : 2</text>
<text x="361.3" y="358.4">Adrian Parro</text>
<text x="405.8" y="357.8">20/01/2014</text>
<text x="485.1" y="359.2">Simumak</text>
<text x="361.3" y="367.9">Antonio Garcia</text>
<text x="405.8" y="367.3">20/01/2014</text>
<text x="548.7" y="404">07</text>
</g>
<text font-size="4.1" x="288.6" y="145.1">Vista cara superior</text>
<g font-size="3.5">
<text x="86.6" y="5.8">4</text>
<text x="226.3" y="5.8">3</text>
<text x="365.9" y="5.8">2</text>
<text x="505.6" y="5.8">1</text>
<text x="103.3" y="30.5">160.21</text>
<text x="33.2" y="49.4">D</text>
<text x="558.5" y="49.4">D</text>
<text x="78.9" y="63.4" transform="rotate(-90 78.9 63.4)">180.00</text>
<text x="307.4" y="69">74.56</text>
<text x="85.5" y="100.4">62.21</text>
<text x="277.2" y="114.4" transform="rotate(-90 277.2 114.4)">65.00</text>
<text x="307.5" y="137.7">62.21</text>
<text x="221.4" y="138.7">10.0°</text>
<text x="137.5" y="145.8" transform="rotate(-90 137.5 145.8)">307.71</text>
<text x="153.7" y="147.7" transform="rotate(-90 153.7 147.7)">291.98</text>
<text x="214" y="145.8" transform="rotate(-90 214 145.8)">307.71</text>
<text x="33.4" y="157.3">C</text>
<text x="558.6" y="157.3">C</text>
<text x="103.3" y="186.3">160.21</text>
<text x="303.4" y="211.8">850.19</text>
<text x="179.3" y="218.5">355.47</text>
<text x="288.9" y="218.5">77.50</text>
<text x="327.7" y="218.4">77.50</text>
<text x="193" y="226">302.54</text>
<text x="347" y="229.1" transform="rotate(-90 347 229.1)">13.60</text>
<text x="239.3" y="251">84.00</text>
<text x="295.9" y="247.8">R3.30</text>
<text x="33.4" y="265.2">B</text>
<text x="506" y="265.7" transform="rotate(10 506 265.7)">5.88</text>
<text x="558.6" y="265.2">B</text>
<text x="124.8" y="275.6" transform="rotate(80 124.8 275.6)">DOWN 90.0° R3.00</text>
<text x="191.7" y="274.7" transform="rotate(80 191.7 274.7)">96.00</text>
<text x="193.2" y="273.6" transform="rotate(80 193.2 273.6)">96.00</text>
<text x="220.7" y="273.4" transform="rotate(-90 220.7 273.4)">59.00</text>
<text x="170.4" y="278.5" transform="rotate(80 170.4 278.5)">40.00</text>
<text x="279.6" y="281.6" transform="rotate(-90 279.6 281.6)">140.00</text>
<text x="450.9" y="286.6" transform="rotate(-80 450.9 286.6)">40.00</text>
<text x="81.7" y="293.9" transform="rotate(80 81.7 293.9)">90.58</text>
<text x="89.6" y="292.7" transform="rotate(80 89.6 292.7)">65.00</text>
<text x="273" y="291.2" transform="rotate(-90 273 291.2)">DOWN 90.0° R3.00</text>
<text x="350.5" y="291.2" transform="rotate(-90 350.5 291.2)">DOWN 90.0° R3.00</text>
<text x="398" y="295.2" transform="rotate(-90 398 295.2)">18.00</text>
<text x="525" y="299.7" transform="rotate(-80 525 299.7)">65.00</text>
<text x="295.4" y="304.4">R3.30</text>
<text x="321" y="304.5">13.60</text>
<text x="495.3" y="305" transform="rotate(-80 495.3 305)">DOWN 90.0° R3.00</text>
<text x="535.4" y="301.3" transform="rotate(-80 535.4 301.3)">90.58</text>
<text x="114.7" y="321.1" transform="rotate(-10 114.7 321.1)">6.47</text>
<text x="309.1" y="318.7">110.00</text>
<text x="496.6" y="319" transform="rotate(10 496.6 319)">5.88</text>
<text x="114.8" y="326.9" transform="rotate(-10 114.8 326.9)">54.39</text>
<text x="498" y="324.7" transform="rotate(10 498 324.7)">38.39</text>
<text x="361.3" y="353">DRAWN</text>
<text x="361.3" y="362.5">CHECKED</text>
<text x="160.6" y="368.8">PARTS LIST</text>
<text x="431.1" y="368.7">TITLE</text>
<text x="33.4" y="373.2">A</text>
<text x="77.3" y="373.9">ITEM</text>
<text x="93.2" y="374">QTY</text>
<text x="120.1" y="373.9">PART NUMBER</text>
<text x="201.5" y="374">DESCRIPTION</text>
<text x="361.3" y="372.1">QA</text>
<text x="558.6" y="373.2">A</text>
<text x="80.3" y="379.1">1</text>
<text x="95.6" y="379.1">1</text>
<text x="104.9" y="379.1">PC-AUT-V006-SPC002</text>
<text x="159.9" y="379.1">ID Ref: 874 . Chapa Soporte Palanca, espesor 3 mm</text>
<text x="361.3" y="381.6">MFG</text>
<text x="361.3" y="391.2">APPROVED</text>
<text x="433.2" y="397.5">SIZE</text>
<text x="469.2" y="397.5">DWG NO</text>
<text x="547.9" y="397.4">REV</text>
<text x="431.1" y="410.2">SCALE</text>
<text x="507.3" y="412.4">SHEET 2 OF 5</text>
<text x="86.6" y="416.7">4</text>
<text x="226.3" y="416.7">3</text>
<text x="365.9" y="416.7">2</text>
<text x="505.6" y="416.7">1</text>
</g>
<g font-size="3.3">
<text x="341.2" y="87.3">⌀7.00 ↧ 3.00</text>
<text x="182" y="248.8">⌀6.60</text>
<text x="204" y="250.2">⌀4.00</text>
<text x="335.1" y="253.7">⌀100.00</text>
<text x="246.4" y="260.4">⌀4.00</text>
<text x="160" y="265.1">⌀6.60</text>
<text x="424.8" y="265.6">⌀6.60</text>
<text x="77.5" y="270.8">⌀7.00</text>
<text x="247.5" y="281.2">⌀4.00</text>
<text x="501.8" y="280.9">⌀7.00</text>
<text x="420.2" y="284.2">⌀6.60</text>
<text x="468.5" y="282.9">⌀6.60</text>
<text x="204.7" y="289.6">⌀4.00</text>
<text x="145.3" y="295.6">⌀6.60</text>
<text x="163.1" y="299.4">⌀6.60</text>
<text x="371.4" y="295.3">⌀3.40</text>
<text x="371.3" y="304.2">⌀3.40</text>
<text x="114.3" y="307.4">⌀7.00</text>
<text x="188" y="309.5">⌀6.60</text>
<text x="219.8" y="308.3">⌀6.60</text>
<text x="520.7" y="315.7">⌀7.00</text>
</g>
</svg>
